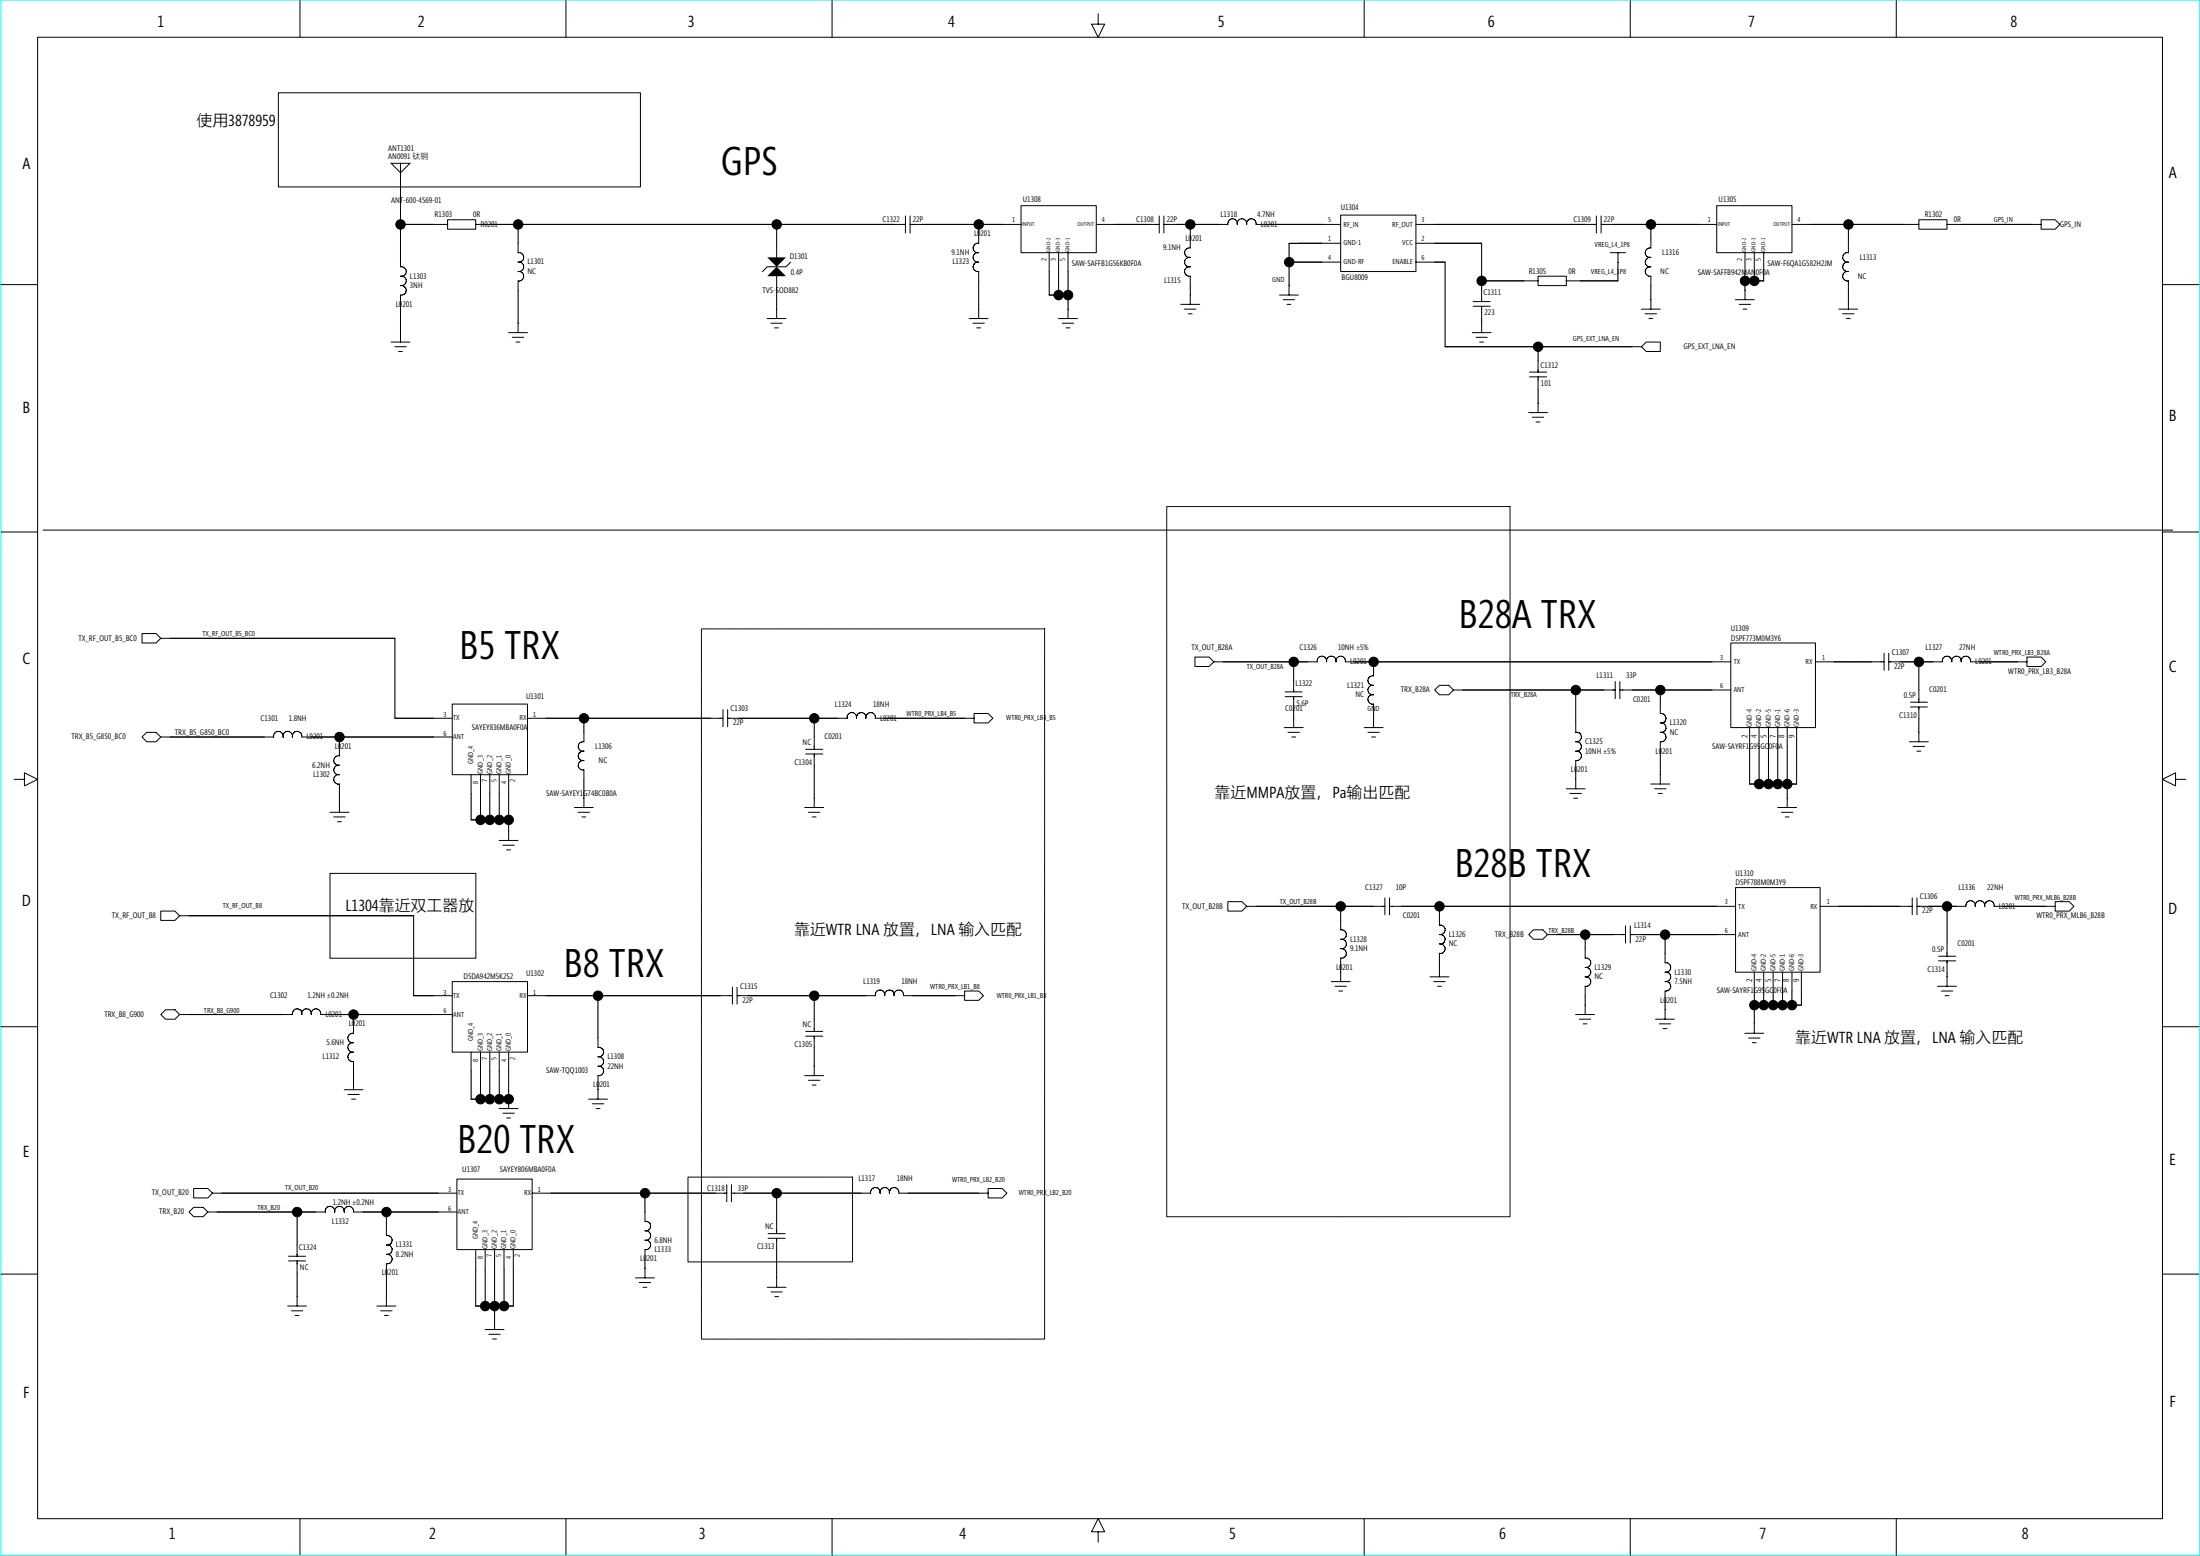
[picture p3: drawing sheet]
<svg xmlns="http://www.w3.org/2000/svg" width="420mm" height="297mm" viewBox="0 0 420 297" stroke-linecap="round" stroke-linejoin="round" font-family="sans-serif">
<path d="M.2 0h419.9v296.9h-419.9z" fill="none" stroke="#0ff" stroke-width=".19"/>
<g fill="#000">
<path d="M186.9 42.8v1.8zM200.4 56.3h1.8zM202.2 56.3h1.8zM227.3 54.5v1.8zM246.2 46.5h1.9zM274 50h2zM283 53.6v1.8zM333.3 53.6v1.8zM333.3 51.8v1.8zM333.3 53.6h1.7zM335 51.8v1.8zM335 53.6h1.8z"/>
<path d="M336.8 51.8v1.8zM353 55.4v1.8zM283 60.8v.9zM247.1 135.3v1.8zM262.3 136.2v.9zM262.3 126.3v.9zM64.8 151.5v1.8zM64.8 140.7v1.8zM90 156.5h1.8zM91.8 156.5h1.7zM93.5 156.5h1.8zM95.3 156.5h1.8z"/>
<path d="M300.9 147v1.8zM334.1 149.7h1.8zM335.9 149.7h1.8zM337.7 149.7h1.8zM339.5 149.7h1.8zM341.3 149.7h1.8zM274.9 173v1.8zM371.8 173h1.8zM67.5 193.7v1.8zM256 184.7v.9zM274.9 183.8v.9zM302.7 190.1v1.8z"/>
<path d="M318 191v1.8zM335 191.9h1.8zM336.8 191.9h1.8zM338.6 191.9h1.8zM340.4 191.9h1.8zM342.2 191.9h1.8zM371.8 185.6v.9zM67.5 204.4v1.8zM90 209.8h1.8zM91.8 209.8h1.7zM93.5 209.8h1.8zM95.3 209.8h1.8z"/>
<path d="M114.2 207.1v.9zM90.9 249.3h1.8zM92.7 249.3h1.8zM94.5 249.3h1.8zM96.3 249.3h1.7zM123.2 240.3v1.8z"/>
</g>
<g fill="none" stroke="#000" stroke-width=".19">
<path d="M7.2 7.1h405.8v282.8h-405.8zM53.2 17.7h69.1v18h-69.1zM57.3 .1v7M108.1 .1v7M158.9 .1v7M209.7 2.6v2h1.3l-1.3 2.5-1.2-2.5h1.2M260.5 .1v7M311.4 .1v7M362.2 .1v7M74.7 31.2h3.6l-1.8 1.8-1.8-1.8M76.5 31.2v19.7a.91 .91 0 0 1 1.1 .9 .91 .91 0 0 1-1.1 .9 .92 .92 0 0 1 1.1 .9 .92 .92 0 0 1-1.1 .9 .92 .92 0 0 1 1.1 .9 .92 .92 0 0 1-1.1 .9M195 39.3h14.4v8.9h-14.4z"/>
<path d="M327.9 39.3h14.3v8.9h-14.3zM.2 54.3h7M76.5 42.8h9M76.5 56.3v9M85.5 42h5.4v1.8h-5.4zM90.8 42.8h82.1M98.9 48.2a.91 .91 0 0 1 1.1 .9 .91 .91 0 0 1-1.1 .9 .91 .91 0 0 1 1.1 .9 .91 .91 0 0 1-1.1 .9 .91 .91 0 0 1 1.1 .9 .91 .91 0 0 1-1.1 .9M98.9 42.8v5.5M98.9 53.6v9.9M148.3 42.8v6.3M148.3 52.7v8.1M151 50l-.9 .9h-3.6l-.9 .9"/>
<path d="M172.9 41.2v3.3M173.8 42.8h21.2M173.8 41.2v3.3M186.7 50a.92 .92 0 0 0-.9 1.1 .92 .92 0 0 0 1.1 .7M186.9 42.8v3.6a.92 .92 0 0 0-1.1 .9 .92 .92 0 0 0 1.1 .9 .92 .92 0 0 0-1.1 .9 .92 .92 0 0 0 1.1 .9h-.1M186.9 51.8v9M200.4 56.3h3.6M200.4 48.2v8.1M202.2 48.2v8.1M204 48.2v12.6M209.3 42.8h12.1M221.4 41.2v3.3"/>
<path d="M222.3 42.8h12.2M222.3 41.2v3.3M225.5 58.1h3.6M226.2 59h2.2M226.9 59.9h.8M227 47.3h.3M227.1 50.9a.9 .9 0 0 0-.8 1.1 .9 .9 0 0 0 1 .7v5.4M227.1 49.1a.91 .91 0 0 0-.9 1.1 .91 .91 0 0 0 1.1 .7h-.3M227.1 47.3a.91 .91 0 0 0-.9 1.1 .91 .91 0 0 0 1.1 .7h-.3M227.3 42.8v4.5M234.5 42.8a.91 .91 0 0 1 .9-1 .91 .91 0 0 1 .9 1 .91 .91 0 0 1 .9-1 .91 .91 0 0 1 .9 1 .91 .91 0 0 1 .9-1 .91 .91 0 0 1 .9 1h16.2M244.4 56.3h3.6"/>
<path d="M245.1 57.2h2.1M245.8 58.1h.7M246.2 50h9.9M248.1 46.4v.1M256 41.1h14.4v10.7h-14.4zM256.1 46.4l-9.9 .1v9.8M270.4 46.4h12.6v11.2M270.4 42.8h34.5M270.4 50h5.6v16.2M281.3 58.5h3.3M281.3 57.6h3.3M282.9 53.6h10.9"/>
<path d="M283 58.5v5M293.7 52.7h5.4v1.8h-5.4zM304.9 41.2v3.3M305.8 42.8h22.1M305.8 41.2v3.3M307.6 48.2h2.8M309 48.2v5.4h-9.9M313.5 59h3.6M314.2 59.9h2.2M315.3 42.8v4.5M315.3 47.3a.91 .91 0 0 0-1.1 .9 .91 .91 0 0 0 1.1 .9 .91 .91 0 0 0-1.1 .9 .91 .91 0 0 0 1.1 .9 .91 .91 0 0 0-1.1 .9 .91 .91 0 0 0 1.1 .9v6.3M331.4 57.2h3.6"/>
<path d="M332.2 58.1h2.1M332.9 59h.7M333.3 48.2v9M335 48.2v5.4M336.8 48.2v5.4h-3.6M342.2 42.8h24.3M351.2 59h3.6M351.9 59.9h2.2M351.9 52.9l.1 .2a.89 .89 0 0 0 1 .5M353 48.2a.92 .92 0 0 0-1.1 1 .92 .92 0 0 0 1.1 .8 .92 .92 0 0 0-1.1 .9 .92 .92 0 0 0 1.1 .9l-.5 .1a.92 .92 0 0 0-.6 1M353 42.8v5.5M353 53.6v5.4"/>
<path d="M366.5 42h5.3v1.8h-5.3zM371.8 42.8h18M389.8 42h2.7l.9 .8-.9 1h-2.7zM413 54.3h7M74.7 65.3h3.6M75.4 66.2h2.2M76.1 67.1h.7M97.1 63.5h3.6M97.8 64.4h2.2M98.6 65.3h.7M146.5 60.8h3.6M147.2 61.7h2.2"/>
<path d="M147.9 62.6h.8M185.1 60.8h3.6M185.8 61.7h2.2M186.5 62.6h.8M202.2 60.8h3.6M202.9 61.7h2.2M203.6 62.6h.7M276 66.2h37.5M281.2 63.5h3.6M281.9 64.4h2.1M282.6 65.3h.7M291.9 78.8h3.6"/>
<path d="M292.1 71.9h3.3M292.1 71h3.3M292.7 79.7h2.1M293.7 66.2v4.8M293.7 71.9v6.9M313.5 66.2l.9-.9h2.7v1.8h-2.7zM314.9 60.8h.7M352.6 60.8h.8M293.4 80.6h.7M.2 101.6h7M8.2 101.2h406.7M413 101.6h7"/>
<path d="M27.1 120.9h2.7l.9 1-.9 .8h-2.7zM28 139.8h1.8l.9 .9-.9 .9h-1.8l-.9-.9zM30.7 121.9h44.7v15.2M75.4 137.1h11M86.4 134.4h14.3v13.5h-14.3zM100.7 137.1h37.4M111.5 137.1v4.5a.89 .89 0 0 0-1.1 1.1M138.1 135.5v3.2M139 135.5v3.2M155.5 137.1v5.9M163.6 136.9a.9 .9 0 0 0-1-.9 .9 .9 0 0 0-.8 1.1h-22.8M164.3 136l.7 .2a.89 .89 0 0 1 .4 .9v-.1a.89 .89 0 0 1 .7-1"/>
<path d="M164.3 136l-.2 .1a.89 .89 0 0 0-.5 1v-.3M166.1 136l.7 .2a.83 .83 0 0 1 .3 .9h18.9M186 136.2h2.7l.9 .9-.9 .9h-2.7zM228.2 125.4h2.7l.9 .9-.9 .9h-2.7zM245.3 138.9h3.6M245.4 133h3.3M245.4 132.1h3.3M246 139.8h2.2M247.1 126.3v5.8M247.1 133v5.9M253.4 126.1a.9 .9 0 0 0-1.1-.8 .9 .9 0 0 0-.7 1h-19.8M253.4 126.1v.2a.91 .91 0 0 1 .7-1 .91 .91 0 0 1 1.1 .8"/>
<path d="M255.2 126.1v.2a.9 .9 0 0 1 .8-1 .9 .9 0 0 1 .9 1h73.7M260.5 138.9h3.6M261.2 139.8h2.2M262.1 132.6a.9 .9 0 0 0-.8 1 .9 .9 0 0 0 1 .8v4.5M262.1 130.8a.92 .92 0 0 0-.8 1.1 .92 .92 0 0 0 1 .7M262.2 130.8h.1M262.2 132.6h.1M262.3 126.3v2.8a.91 .91 0 0 0-1.1 .8 .91 .91 0 0 0 1.1 .9M274 131.7l.9-.9h1.8l.9 .9-.9 .9h-1.8zM277.6 131.7h30.9M300.9 131.7v8.1M300.9 139.8a.91 .91 0 0 1 1.1 .8 .91 .91 0 0 1-.8 1"/>
<path d="M308.5 130.1v3.3M309.4 131.7h21.2M309.4 130.1v3.3M317.1 131.7v4.5a.92 .92 0 0 1 1.1 .9 .92 .92 0 0 1-1.1 .9 .91 .91 0 0 1 1.1 .9 .91 .91 0 0 1-1.1 .9 .91 .91 0 0 1 1.1 .9 .91 .91 0 0 1-1.1 .9M330.5 122.7h16.2v16.2h-16.2zM334.1 138.9v10.8M335.9 138.9v10.8M337.7 138.9v10.8M339.5 138.9v10.8M341.3 138.9v15.3M343.1 138.9v10.8h-9M346.7 126.3h13.1"/>
<path d="M359.8 124.7v3.3M360.7 126.3h10.3M360.7 124.7v3.3M364.9 134h3.2M364.9 135h3.2M366.5 126.3v7.7M366.5 135v6.6M372.8 126.1v.2a.91 .91 0 0 1 .7-1 .91 .91 0 0 1 1.1 .8M372.8 126.1a.91 .91 0 0 0-1.1-.8 .91 .91 0 0 0-.7 1M374.6 126.1v.2a.9 .9 0 0 1 .8-1 .9 .9 0 0 1 .9 1h10.8M387.1 125.4h2.7l.9 .9-.9 .9h-2.7zM2.7 148.8h2v-1.3l2.5 1.3-2.5 1.2v-1.2"/>
<path d="M30.7 140.7h21.6M54 140.6v.1a.92 .92 0 0 1 .9-1.1 .92 .92 0 0 1 .9 1.1 .9 .9 0 0 1 .9-1.1 .9 .9 0 0 1 .9 1.1h28.8M54.1 140.4a.92 .92 0 0 0-1.1-.8 .92 .92 0 0 0-.8 1.1M63 155.1h3.6M63.7 156h2.2M64.5 156.9h.7M64.6 146.1a.92 .92 0 0 0-.9 1 .92 .92 0 0 0 1.1 .8h-.1M64.6 147.9a.91 .91 0 0 0-.8 1 .91 .91 0 0 0 1 .8M64.8 140.7v3.6M64.8 149.6v5.5M64.8 144.3a.92 .92 0 0 0-1.1 .9 .92 .92 0 0 0 1.1 .9h-.1M90 147.9v8.6h7.1"/>
<path d="M91.8 147.9v8.6M93.5 147.9v8.6M95.3 147.9v8.6M97.1 147.9v12.5M109.7 154.2h3.6M110.4 155.1h2.2M110.4 142.7l.1 .2a.95 .95 0 0 0 1 .5h-.1M110.4 144.5l.5 .6 .6 .1a.91 .91 0 0 0-1.1 .9 .91 .91 0 0 0 1.1 .9v7.2M111.1 156h.8M111.3 143.4h-.3a.92 .92 0 0 0-.6 1.1M153.7 154.2h3.6M153.9 143h3.2"/>
<path d="M153.9 143.9h3.2M154.4 155.1h2.2M155.1 156h.8M155.5 143.9v10.3M246.7 140.7h.7M262 140.7h.7M299.1 150.6h3.6M299.8 151.5h2.2M300.6 152.4h.7M300.9 145.2v5.4M301.2 141.6h-.3a.91 .91 0 0 1 1.1 .8 .91 .91 0 0 1-.8 1M301.2 143.4h-.3a.91 .91 0 0 1 1.1 .9 .91 .91 0 0 1-1.1 .9"/>
<path d="M315.3 149.7h3.6M316 150.6h2.2M316.7 151.5h.7M317.1 141.6v8.1M339.5 154.2h3.6M340.2 155.1h2.2M340.9 156h.8M364.6 141.6h3.7M365.4 142.5h2.1M366.1 143.4h.7M415.5 148.8v-1.3l-2.5 1.3 2.5 1.2v-1.2h2M30.7 173.9h2.7l.9 .9-.9 .9h-2.7z"/>
<path d="M34.3 174.8h44.7v15.3M63 166.7h27.9v16.2h-27.9zM95.3 160.4h3.6M96 161.4h2.2M96.8 162.2h.7M234.5 172.1h2.7l.9 .9-.9 .9h-2.7zM238.1 173h26.4M256 177.5a.92 .92 0 0 1 1.1 .9 .92 .92 0 0 1-1.1 .9 .91 .91 0 0 1 1.1 .9 .91 .91 0 0 1-1.1 .9 .91 .91 0 0 1 1.1 .9 .91 .91 0 0 1-1.1 .9M256 173v4.5M264.5 171.4v3.2M265.4 173h66.1M265.4 171.4v3.2"/>
<path d="M274.9 176.6a.91 .91 0 0 1 1.1 .9 .91 .91 0 0 1-1.1 .9 .91 .91 0 0 1 1.1 .9 .91 .91 0 0 1-1.1 .9M274.9 173v3.6M292.9 177.5h1.7l.9 .9-.9 .9h-1.7l-.9-.9zM295.5 178.4h14.9M302.7 178.4v4.5a.91 .91 0 0 1 1.1 .9 .91 .91 0 0 1-1.1 .9 .91 .91 0 0 1 1.1 .8 .91 .91 0 0 1-.8 1M310.4 176.8v3.2M311.4 178.4h20.1M311.4 176.8v3.2M318 178.4v5.4M331.5 169.4h16.1v16.2h-16.1zM347.6 173h17.6M365.2 171.4v3.2"/>
<path d="M366.1 173h9.4M366.1 171.4v3.2M371.8 173v9.5M375.4 173a.91 .91 0 0 1 .9-1.1 .91 .91 0 0 1 .9 1.1 .91 .91 0 0 1 .9-1.1 .91 .91 0 0 1 .9 1.1 .9 .9 0 0 1 .9-1.1 .9 .9 0 0 1 .9 1.1h11.7M392.5 172.1h2.7l.9 .9-.9 .9h-2.7zM.2 196h7M31.6 192.8h1.8l.9 .9-.9 .9h-1.8l-.9-.9zM56.5 192.6h.3a.89 .89 0 0 1 .8 1.1 .92 .92 0 0 1 .9-1.1 .92 .92 0 0 1 .9 1.1l.2-.7 .5-.4M56.6 192.6l-.6 .4-.1 .7h-21.6M60.1 192.6h.3a.86 .86 0 0 1 .8 1.1h25.2M67.2 197.3h.3M67.3 197.3a.91 .91 0 0 0-.9 1 .91 .91 0 0 0 1.1 .8h-.3"/>
<path d="M67.3 199.1a.91 .91 0 0 0-.9 1 .91 .91 0 0 0 1.1 .8 .91 .91 0 0 0-1.1 .8 .91 .91 0 0 0 1.1 .9v5.4M67.5 193.7v3.6M79 190.1h7.4M86.4 187.4h14.3v13.5h-14.3zM100.7 190.1h39.2M114.2 190.1v9.9M114.2 200a.91 .91 0 0 1 1.1 .7 .91 .91 0 0 1-.8 1.1M139.9 188.4v3.3M140.8 190.1h26.4M140.8 188.4v3.3M153.9 196.9h3.2M153.9 197.8h3.2"/>
<path d="M155.5 190.1v6.8M155.5 197.8v7.5M170.8 189.8a.91 .91 0 0 0-1.1-.8 .91 .91 0 0 0-.7 1.1 .92 .92 0 0 0-1-1.1 .92 .92 0 0 0-.8 1.1M170.8 189.8v.3a.91 .91 0 0 1 .7-1.1 .91 .91 0 0 1 1.1 .8M172.6 189.8l-.1 .3h11.7M184.2 189.2h2.7l.9 .9-.9 .9h-2.7zM254.2 187.4h3.7M255 188.3h2.1M255.7 189.2h.7M256 182.9v4.5M273.1 186.5h3.6M273.8 187.4h2.2"/>
<path d="M274.5 188.3h.8M274.9 180.2a.92 .92 0 0 1 1.1 .9 .92 .92 0 0 1-1.1 .9M274.9 182v4.5M300.9 193.7h3.6M301.6 194.6h2.2M302.4 195.5h.7M302.7 186.5h.2M302.7 186.5a.91 .91 0 0 1 1.1 .9 .91 .91 0 0 1-1.1 .9v5.4M316.2 194.6h3.6M316.9 195.5h2.2M317.6 196.4h.8M318 183.8a.91 .91 0 0 1 1.1 .9 .91 .91 0 0 1-1.1 .9 .91 .91 0 0 1 1.1 .9 .91 .91 0 0 1-1.1 .9 .91 .91 0 0 1 1.1 .9 .91 .91 0 0 1-1.1 .9v5.4"/>
<path d="M333.2 197.3h3.6M334 198.2h2.1M334.7 199.1h.7M335 185.6v11.7M336.8 185.6v6.3M338.6 185.6v6.3M340.4 185.6v6.3M342.2 185.6v6.3M344 185.6v6.3h-9M370 188.3h3.6M370.2 182.5h3.3M370.2 183.4h3.3"/>
<path d="M370.7 189.2h2.2M371.5 190.1h.7M371.8 183.4v4.9M413 196h7M65.7 208h3.6M66.4 208.9h2.2M67.2 209.8h.7M90 200.8v9h7.1M91.8 200.8v9M93.5 200.8v9M95.3 211.6h3.6M95.3 200.8v9"/>
<path d="M96 212.5h2.2M96.8 213.4h.7M97.1 200.8v10.8M112.4 209.8h3.6M113.1 210.7h2.2M113.8 211.6h.8M114.2 205.3v4.5M114.2 205.3h.3M114.3 201.7h-.1a.92 .92 0 0 1 1.1 .9 .92 .92 0 0 1-1.1 .9 .91 .91 0 0 1 1.1 .8 .91 .91 0 0 1-.8 1M153.7 205.3h3.6M154.4 206.2h2.2M155.1 207.1h.8"/>
<path d="M36.1 231.4l.9-.9h1.8l.9 .9-.9 .9h-1.8zM37 226.9h2.7l.9 .9-.9 .9h-2.7zM39.7 231.4h22.5M40.6 227.8h46.7M55.1 239.8h3.3M56.7 231.4v8.4M63.9 231.1v.3a.91 .91 0 0 1 .8-1.1 .91 .91 0 0 1 1 .8M63.9 231.1a.91 .91 0 0 0-1-.8 .91 .91 0 0 0-.8 1.1M65.7 231.1v.3a.9 .9 0 0 1 .9-1.1 .9 .9 0 0 1 .9 1.1h19.8M73.8 231.4v4.5a.91 .91 0 0 1 1.1 .9 .91 .91 0 0 1-1.1 .9 .91 .91 0 0 1 1.1 .9 .91 .91 0 0 1-1.1 .9 .91 .91 0 0 1 1.1 .8 .91 .91 0 0 1-1.1 .9M87.3 225.1h14.3v13.4h-14.3zM90.9 238.5l-.1 10.8h7.2v-10.8"/>
<path d="M92.7 238.5v10.8M94.5 238.5v15.3M96.3 238.5v10.8M101.6 227.8h37.2M123.2 236.7a.91 .91 0 0 1 1.1 .9 .91 .91 0 0 1-1.1 .9v5.4M123.2 227.8v5.4a.9 .9 0 0 1 1.1 .7 .9 .9 0 0 1-.9 1.1M123.5 235h-.3a.91 .91 0 0 1 1.1 .9 .91 .91 0 0 1-1.1 .8M131.4 224.7h31.4v16.2h-31.4zM138.8 226.2v3.2M139.7 227.8h26.6a.91 .91 0 0 1 .9-1.1 .91 .91 0 0 1 .9 1.1 .91 .91 0 0 1 .9-1.1 .91 .91 0 0 1 .9 1.1 .91 .91 0 0 1 .9-1.1 .91 .91 0 0 1 .9 1.1h17M139.7 226.2v3.2M146.7 235.5h3.3"/>
<path d="M146.7 236.4h3.3M148.3 227.8v7.7M148.3 236.4v9.3M188.7 226.9h2.7l.9 .9-.9 .9h-2.7zM.2 243.2h7M54.9 249.3h3.6M55.1 240.7h3.3M55.7 250.2h2.1M56.4 251.1h.7M56.7 240.7v8.6M72 249.3h3.6M72.7 250.2h2.2"/>
<path d="M73.4 251.1h.8M73.8 241.2v8.1M92.6 253.8h3.7M93.4 254.7h2.1M94.1 255.6h.7M121.4 243.9h3.6M122.1 244.8h2.2M122.8 245.7h.7M146.5 245.7h3.6M147.2 246.6h2.2M148 247.5h.7M413 243.2h7"/>
<path d="M57.3 289.9v7M108.1 289.9v7M158.9 289.9v7M209.7 292.4h1.3l-1.3-2.5-1.2 2.5h1.2v2M260.5 289.9v7M311.4 289.9v7M362.2 289.9v7"/>
<circle cx="76.5" cy="42.8" r=".9"/>
<circle cx="99" cy="42.8" r=".9"/>
<circle cx="148.3" cy="42.8" r=".9"/>
<circle cx="186.9" cy="42.8" r=".9"/>
<circle cx="202.2" cy="56.3" r=".9"/>
<circle cx="204" cy="56.3" r=".9"/>
<circle cx="227.3" cy="42.8" r=".9"/>
<circle cx="246.2" cy="50" r=".9"/>
<circle cx="283" cy="53.6" r=".9"/>
<circle cx="315.3" cy="42.8" r=".9"/>
<circle cx="333.3" cy="53.6" r=".9"/>
<circle cx="335" cy="53.6" r=".9"/>
<circle cx="353" cy="42.8" r=".9"/>
<circle cx="293.8" cy="66.2" r=".9"/>
<circle cx="111.5" cy="137.1" r=".9"/>
<circle cx="155.5" cy="137.1" r=".9"/>
<circle cx="247.1" cy="126.3" r=".9"/>
<circle cx="262.3" cy="126.3" r=".9"/>
<circle cx="300.9" cy="131.7" r=".9"/>
<circle cx="317.1" cy="131.7" r=".9"/>
<circle cx="366.5" cy="126.3" r=".9"/>
<circle cx="64.8" cy="140.7" r=".9"/>
<circle cx="91.8" cy="156.5" r=".9"/>
<circle cx="93.6" cy="156.5" r=".9"/>
<circle cx="95.4" cy="156.5" r=".9"/>
<circle cx="97.2" cy="156.5" r=".9"/>
<circle cx="336" cy="149.7" r=".9"/>
<circle cx="337.8" cy="149.7" r=".9"/>
<circle cx="339.5" cy="149.7" r=".9"/>
<circle cx="341.3" cy="149.7" r=".9"/>
<circle cx="256.1" cy="173" r=".9"/>
<circle cx="274.9" cy="173" r=".9"/>
<circle cx="302.7" cy="178.4" r=".9"/>
<circle cx="318" cy="178.4" r=".9"/>
<circle cx="371.9" cy="173" r=".9"/>
<circle cx="67.5" cy="193.7" r=".9"/>
<circle cx="114.2" cy="190.1" r=".9"/>
<circle cx="155.5" cy="190.1" r=".9"/>
<circle cx="335" cy="191.9" r=".9"/>
<circle cx="336.8" cy="191.9" r=".9"/>
<circle cx="338.6" cy="191.9" r=".9"/>
<circle cx="340.4" cy="191.9" r=".9"/>
<circle cx="342.2" cy="191.9" r=".9"/>
<circle cx="91.8" cy="209.8" r=".9"/>
<circle cx="93.6" cy="209.8" r=".9"/>
<circle cx="95.4" cy="209.8" r=".9"/>
<circle cx="97.2" cy="209.8" r=".9"/>
<circle cx="56.7" cy="231.4" r=".9"/>
<circle cx="73.8" cy="231.4" r=".9"/>
<circle cx="123.2" cy="227.8" r=".9"/>
<circle cx="148.3" cy="227.8" r=".9"/>
<circle cx="92.7" cy="249.3" r=".9"/>
<circle cx="94.5" cy="249.3" r=".9"/>
<circle cx="96.3" cy="249.3" r=".9"/>
</g>
<g fill="#000">
<path d="M146.5 49.1h3.6l-1.8 1.8zM148.3 50.9l1.8 1.8h-3.6z"/>
<circle cx="76.5" cy="42.8" r=".91"/>
<circle cx="98.9" cy="42.8" r=".91"/>
<circle cx="148.3" cy="42.8" r=".91"/>
<circle cx="186.9" cy="42.8" r=".91"/>
<circle cx="202.2" cy="56.3" r=".91"/>
<circle cx="204" cy="56.3" r=".91"/>
<circle cx="227.3" cy="42.8" r=".91"/>
<circle cx="246.2" cy="50" r=".91"/>
<circle cx="283" cy="53.6" r=".91"/>
<circle cx="315.3" cy="42.8" r=".91"/>
<circle cx="333.3" cy="53.6" r=".91"/>
<circle cx="335" cy="53.6" r=".91"/>
<circle cx="353" cy="42.8" r=".91"/>
<circle cx="293.7" cy="66.2" r=".91"/>
<circle cx="111.5" cy="137.1" r=".91"/>
<circle cx="155.5" cy="137.1" r=".91"/>
<circle cx="247.1" cy="126.3" r=".91"/>
<circle cx="262.3" cy="126.3" r=".91"/>
<circle cx="300.9" cy="131.7" r=".91"/>
<circle cx="317.1" cy="131.7" r=".91"/>
<circle cx="366.5" cy="126.3" r=".91"/>
<circle cx="64.8" cy="140.7" r=".91"/>
<circle cx="91.8" cy="156.5" r=".91"/>
<circle cx="93.5" cy="156.5" r=".91"/>
<circle cx="95.3" cy="156.5" r=".91"/>
<circle cx="97.1" cy="156.5" r=".91"/>
<circle cx="335.9" cy="149.7" r=".91"/>
<circle cx="337.7" cy="149.7" r=".91"/>
<circle cx="339.5" cy="149.7" r=".91"/>
<circle cx="341.3" cy="149.7" r=".91"/>
<circle cx="256" cy="173" r=".91"/>
<circle cx="274.9" cy="173" r=".91"/>
<circle cx="302.7" cy="178.4" r=".91"/>
<circle cx="318" cy="178.4" r=".91"/>
<circle cx="371.8" cy="173" r=".91"/>
<circle cx="67.5" cy="193.7" r=".91"/>
<circle cx="114.2" cy="190.1" r=".91"/>
<circle cx="155.5" cy="190.1" r=".91"/>
<circle cx="335" cy="191.9" r=".91"/>
<circle cx="336.8" cy="191.9" r=".91"/>
<circle cx="338.6" cy="191.9" r=".91"/>
<circle cx="340.4" cy="191.9" r=".91"/>
<circle cx="342.2" cy="191.9" r=".91"/>
<circle cx="91.8" cy="209.8" r=".91"/>
<circle cx="93.5" cy="209.8" r=".91"/>
<circle cx="95.3" cy="209.8" r=".91"/>
<circle cx="97.1" cy="209.8" r=".91"/>
<circle cx="56.7" cy="231.4" r=".91"/>
<circle cx="73.8" cy="231.4" r=".91"/>
<circle cx="123.2" cy="227.8" r=".91"/>
<circle cx="148.3" cy="227.8" r=".91"/>
<circle cx="92.7" cy="249.3" r=".91"/>
<circle cx="94.5" cy="249.3" r=".91"/>
<circle cx="96.3" cy="249.3" r=".91"/>
</g>
<path d="M222.8 96.7h65.6v135.6h-65.6zM134 120.1h65.5v135.5h-65.5z" fill="none" stroke="#000" stroke-width=".19" stroke-dasharray=".1 .1 0 .1"/>
<g font-size="7.6">
<text x="137.7" y="33.3">GPS</text>
<text x="278.6" y="119.8">B28A TRX</text>
<text x="87.7" y="125.8">B5 TRX</text>
<text x="277.8" y="167.4">B28B TRX</text>
<text x="107.6" y="186.5">B8 TRX</text>
<text x="87.3" y="220">B20 TRX</text>
</g>
<g font-size="3.1">
<text x="30.1" y="5.2">1</text>
<text x="79.8" y="5.2">2</text>
<text x="131.4" y="5.2">3</text>
<text x="181.1" y="5.2">4</text>
<text x="232.6" y="5.2">5</text>
<text x="284.1" y="5.2">6</text>
<text x="333.9" y="5.2">7</text>
<text x="384" y="5.2">8</text>
<text x="37.5" y="24">使用3878959</text>
<text x="4.3" y="32.3">A</text>
<text x="414.2" y="33.9">A</text>
<text x="4.3" y="78.8">B</text>
<text x="414.2" y="80.4">B</text>
<text x="4.3" y="126.7">C</text>
<text x="414.2" y="128.4">C</text>
<text x="232" y="152.4">靠近MMPA放置，Pa输出匹配</text>
<text x="4.2" y="172.9">D</text>
<text x="66" y="173.9">L1304靠近双工器放</text>
<text x="151.6" y="178.4">靠近WTR LNA 放置，LNA 输入匹配</text>
<text x="414.1" y="174.5">D</text>
<text x="342.9" y="199.1">靠近WTR LNA 放置，LNA 输入匹配</text>
<text x="4.4" y="220.8">E</text>
<text x="414.3" y="222.4">E</text>
<text x="4.4" y="267">F</text>
<text x="414.3" y="268.6">F</text>
<text x="32.2" y="293.9">1</text>
<text x="82" y="293.9">2</text>
<text x="133.5" y="293.9">3</text>
<text x="183.2" y="293.9">4</text>
<text x="234.8" y="293.9">5</text>
<text x="286.3" y="293.9">6</text>
<text x="336" y="293.9">7</text>
<text x="386.1" y="293.9">8</text>
</g>
<g font-size="1.5">
<text x="74.2" y="28.8">ANT1301</text>
<text x="74.2" y="30.4">AN0091 钛铜</text>
<text x="74.7" y="38.8">ANT-600-4569-01</text>
<text x="83" y="41.5">R1303</text>
<text x="90.4" y="41.5">0R</text>
<text x="195.4" y="38.6">U1308</text>
<text x="233.1" y="41.5">L1318</text>
<text x="240.1" y="41.5">4.7NH</text>
<text x="256" y="40.1">U1304</text>
<text x="328.2" y="38.6">U1305</text>
<text x="367.6" y="41.5">R1302</text>
<text x="91.8" y="43.3">R0201</text>
<text x="168.5" y="42.4">C1322</text>
<text x="174.3" y="42.4">22P</text>
<text x="186" y="45.1">L0201</text>
<text x="217" y="42.4">C1308</text>
<text x="222.1" y="47.8">9.1NH</text>
<text x="222.8" y="42.4">22P</text>
<text x="226.4" y="46">L0201</text>
<text x="240.8" y="43.3">L0201</text>
<text x="300.5" y="42.4">C1309</text>
<text x="306.3" y="42.4">22P</text>
<text x="373.2" y="42.4">0R</text>
<text x="393.4" y="43.3">GPS_IN</text>
<text x="78.3" y="53.2">L1303</text>
<text x="100.7" y="52.3">NC</text>
<text x="100.7" y="50.5">L1301</text>
<text x="150.8" y="49.4">D1301</text>
<text x="151" y="52.5">0.4P</text>
<text x="181.7" y="48.7">9.1NH</text>
<text x="181.9" y="50.5">L1323</text>
<text x="204.7" y="50.8">SAW-SAFFB1G56KB0F0A</text>
<text x="256.2" y="53.4">BGU8009</text>
<text x="292" y="52.3">R1305</text>
<text x="299.5" y="52.3">0R</text>
<text x="317.1" y="52.3">NC</text>
<text x="317.5" y="48.7">L1316</text>
<text x="324.3" y="52.5">SAW-SAFFB942MAN0F0A</text>
<text x="337.6" y="50.8">SAW-F6QA1G582H2JM</text>
<text x="354.8" y="53.2">NC</text>
<text x="355.2" y="49.6">L1313</text>
<text x="75.6" y="58.5">L0201</text>
<text x="78.3" y="55">3NH</text>
<text x="145.6" y="55.9">TVS-SOD882</text>
<text x="222.3" y="54.1">L1315</text>
<text x="283.3" y="56.4">C1311</text>
<text x="283.5" y="60.2">223</text>
<text x="294.2" y="70.2">C1312</text>
<text x="321.5" y="66.6">GPS_EXT_LNA_EN</text>
<text x="294.3" y="73.7">101</text>
<text x="15" y="122.3">TX_RF_OUT_B5_BC0</text>
<text x="227.5" y="124.1">TX_OUT_B28A</text>
<text x="248.2" y="124.1">C1326</text>
<text x="255.5" y="124.1">10NH ±5%</text>
<text x="330.5" y="120.5">U1309</text>
<text x="330.5" y="122.3">D5PF773M0M3Y6</text>
<text x="361.3" y="125">C1307</text>
<text x="367.7" y="124.1">L1327</text>
<text x="374.2" y="124.1">27NH</text>
<text x="247.4" y="130.9">L1322</text>
<text x="257.3" y="131.3">L1321</text>
<text x="257.8" y="126.8">L0201</text>
<text x="304.9" y="129.5">L1311</text>
<text x="310.6" y="129.5">33P</text>
<text x="361.7" y="127.7">22P</text>
<text x="377.2" y="126.8">L0201</text>
<text x="383.5" y="128.6">WTR0_PRX_LB3_B28A</text>
<text x="49.8" y="137.6">C1301</text>
<text x="55.1" y="137.6">1.8NH</text>
<text x="100.5" y="133.4">U1301</text>
<text x="139.5" y="135.8">C1303</text>
<text x="159.5" y="134.9">L1324</text>
<text x="166.8" y="134.9">18NH</text>
<text x="168.1" y="137.6">L0201</text>
<text x="245.5" y="135.8">C0201</text>
<text x="247.6" y="134.7">5.6P</text>
<text x="258.9" y="133.1">NC</text>
<text x="267.5" y="132.2">TRX_B28A</text>
<text x="311.9" y="134">C0201</text>
<text x="362.7" y="137">C1310</text>
<text x="363.6" y="133.3">0.5P</text>
<text x="368.4" y="132.2">C0201</text>
<text x="13.7" y="141.1">TRX_B5_G850_BC0</text>
<text x="33.4" y="140.3">TRX_B5_G850_BC0</text>
<text x="58.5" y="141.1">L0201</text>
<text x="63.9" y="142.9">L0201</text>
<text x="90.1" y="139.4">SAYEY836MBA0F0A</text>
<text x="113.7" y="143">L1306</text>
<text x="140" y="138.5">22P</text>
<text x="153.3" y="142.2">NC</text>
<text x="157.5" y="141.1">C0201</text>
<text x="302.7" y="142">C1325</text>
<text x="302.7" y="143.8">10NH ±5%</text>
<text x="316.2" y="143.8">L0201</text>
<text x="318.9" y="138.5">L1320</text>
<text x="318.9" y="140.3">NC</text>
<text x="327" y="142.9">SAW-SAYRF1G95GC0F0A</text>
<text x="333.7" y="140.8" transform="rotate(-90 333.7 140.8)">2</text>
<text x="335.5" y="140.8" transform="rotate(-90 335.5 140.8)">4</text>
<text x="337.3" y="140.8" transform="rotate(-90 337.3 140.8)">5</text>
<text x="339.1" y="140.8" transform="rotate(-90 339.1 140.8)">7</text>
<text x="340.8" y="140.8" transform="rotate(-90 340.8 140.8)">8</text>
<text x="342.7" y="140.8" transform="rotate(-90 342.7 140.8)">9</text>
<text x="59.6" y="146.5">6.2NH</text>
<text x="59.8" y="148.3">L1302</text>
<text x="114.3" y="145.6">NC</text>
<text x="151.8" y="146">C1304</text>
<text x="300" y="147.4">L0201</text>
<text x="104.3" y="151.9">SAW-SAYEY1G74BC0B0A</text>
<text x="331.5" y="167.2">U1310</text>
<text x="225.8" y="173.5">TX_OUT_B28B</text>
<text x="260.7" y="169.9">C1327</text>
<text x="266.6" y="169.9">10P</text>
<text x="331.5" y="169">D5PF788M0M3Y9</text>
<text x="366.7" y="171.7">C1306</text>
<text x="374" y="169.9">L1336</text>
<text x="379.5" y="169.9">22NH</text>
<text x="381.7" y="173.5">L0201</text>
<text x="21.4" y="175.3">TX_RF_OUT_B8</text>
<text x="257.8" y="179.8">L1328</text>
<text x="267.9" y="175.3">C0201</text>
<text x="276.7" y="178.9">L1326</text>
<text x="285.5" y="178.9">TRX_B28B</text>
<text x="312.1" y="177.1">L1314</text>
<text x="312.4" y="179.7">22P</text>
<text x="367.1" y="174.4">22P</text>
<text x="388.9" y="175.3">WTR0_PRX_MLB6_B28B</text>
<text x="255.2" y="185.1">L0201</text>
<text x="257.8" y="181.5">9.1NH</text>
<text x="276.7" y="180.7">NC</text>
<text x="304.5" y="185.1">L1329</text>
<text x="368.1" y="185.5">C1314</text>
<text x="369" y="181.7">0.5P</text>
<text x="373.8" y="180.6">C0201</text>
<text x="51.6" y="190.5">C1302</text>
<text x="58.7" y="190.5">1.2NH ±0.2NH</text>
<text x="88.5" y="186.9">D5DA942M5K2S2</text>
<text x="100.5" y="186.4">U1302</text>
<text x="141.3" y="188.7">C1315</text>
<text x="141.8" y="191.4">22P</text>
<text x="164.9" y="187.8">L1319</text>
<text x="172.2" y="187.8">18NH</text>
<text x="304.5" y="186.9">NC</text>
<text x="317.1" y="191.4">L0201</text>
<text x="319.8" y="186.1">L1330</text>
<text x="319.8" y="187.8">7.5NH</text>
<text x="327.9" y="189.6">SAW-SAYRF1G95GC0F0A</text>
<text x="334.7" y="187.5" transform="rotate(-90 334.7 187.5)">2</text>
<text x="336.4" y="187.5" transform="rotate(-90 336.4 187.5)">4</text>
<text x="338.2" y="187.5" transform="rotate(-90 338.2 187.5)">5</text>
<text x="340" y="187.5" transform="rotate(-90 340 187.5)">7</text>
<text x="341.6" y="187.5" transform="rotate(-90 341.6 187.5)">8</text>
<text x="343.6" y="187.5" transform="rotate(-90 343.6 187.5)">9</text>
<text x="19.9" y="194.1">TRX_B8_G900</text>
<text x="62.1" y="194.1">L0201</text>
<text x="66.6" y="195.9">L0201</text>
<text x="153.3" y="196.1">NC</text>
<text x="61.6" y="202.2">L1312</text>
<text x="62.3" y="199.5">5.6NH</text>
<text x="116" y="202.2">L1308</text>
<text x="151.8" y="199.9">C1305</text>
<text x="104.3" y="204.9">SAW-TQQ1003</text>
<text x="113.3" y="207.6">L0201</text>
<text x="116" y="204">22NH</text>
<text x="88.3" y="223.8">U1307</text>
<text x="95.5" y="223.8">SAYEY806MBA0F0A</text>
<text x="135.1" y="227.3">C1318</text>
<text x="140.9" y="227.3">33P</text>
<text x="163.9" y="225.5">L1317</text>
<text x="171.2" y="225.5">18NH</text>
<text x="29" y="228.2">TX_OUT_B20</text>
<text x="30.4" y="231.8">TRX_B20</text>
<text x="63.4" y="233.6">L1332</text>
<text x="63.6" y="230">1.2NH ±0.2NH</text>
<text x="57.1" y="238.7">C1324</text>
<text x="75.6" y="239.9">8.2NH</text>
<text x="75.6" y="238.1">L1331</text>
<text x="125" y="237.2">6.8NH</text>
<text x="125" y="239">L1333</text>
<text x="144.6" y="238.5">C1313</text>
<text x="146.1" y="234.7">NC</text>
<text x="57.3" y="242.4">NC</text>
<text x="72.9" y="243.5">L0201</text>
<text x="122.3" y="240.8">L0201</text>
</g>
<g font-size="1.4">
<text x="193.3" y="42.5">1</text>
<text x="210.4" y="42.5">4</text>
<text x="253.7" y="42.5">5</text>
<text x="253.7" y="46.1">1</text>
<text x="256.6" y="46.9">GND-1</text>
<text x="256.6" y="43.3">RF_IN</text>
<text x="265.9" y="43.3">RF_OUT</text>
<text x="267.8" y="46.9">VCC</text>
<text x="271.5" y="46.1">2</text>
<text x="271.5" y="42.5">3</text>
<text x="304.5" y="47.1">VREG_L4_1P8</text>
<text x="326.2" y="42.5">1</text>
<text x="343.3" y="42.5">4</text>
<text x="380.8" y="42.5">GPS_IN</text>
<text x="199.8" y="49.9" transform="rotate(-90 199.8 49.9)">2</text>
<text x="201.6" y="49.9" transform="rotate(-90 201.6 49.9)">3</text>
<text x="203.4" y="49.9" transform="rotate(-90 203.4 49.9)">5</text>
<text x="243" y="53.8">GND</text>
<text x="253.7" y="49.7">4</text>
<text x="256.6" y="50.5">GND-RF</text>
<text x="265.9" y="50.5">ENABLE</text>
<text x="271.5" y="49.7">6</text>
<text x="303.8" y="52.3">VREG_L4_1P8</text>
<text x="332.7" y="49.9" transform="rotate(-90 332.7 49.9)">2</text>
<text x="334.5" y="49.9" transform="rotate(-90 334.5 49.9)">3</text>
<text x="336.3" y="49.9" transform="rotate(-90 336.3 49.9)">5</text>
<text x="300.4" y="65">GPS_EXT_LNA_EN</text>
<text x="38.7" y="121.5">TX_RF_OUT_B5_BC0</text>
<text x="328.5" y="126">3</text>
<text x="348" y="126">1</text>
<text x="380.8" y="125.1">WTR0_PRX_LB3_B28A</text>
<text x="238.1" y="127.8">TX_OUT_B28A</text>
<text x="328.5" y="131.3">6</text>
<text x="331.1" y="126.8">TX</text>
<text x="344.8" y="126.8">RX</text>
<text x="84.7" y="136.9">3</text>
<text x="86.6" y="137.5">TX</text>
<text x="99.2" y="137.5">RX</text>
<text x="101.8" y="136.9">1</text>
<text x="173.2" y="136.7">WTR0_PRX_LB4_B5</text>
<text x="192.2" y="137.5">WTR0_PRX_LB4_B5</text>
<text x="261.1" y="135.7">GND</text>
<text x="288.5" y="133.1">TRX_B28A</text>
<text x="331.1" y="132.1">ANT</text>
<text x="84.7" y="140.5">6</text>
<text x="86.6" y="141.1">ANT</text>
<text x="334.6" y="138.7" transform="rotate(-90 334.6 138.7)">GND-4</text>
<text x="336.4" y="138.7" transform="rotate(-90 336.4 138.7)">GND-2</text>
<text x="338.2" y="138.7" transform="rotate(-90 338.2 138.7)">GND-5</text>
<text x="339.9" y="138.7" transform="rotate(-90 339.9 138.7)">GND-1</text>
<text x="341.7" y="138.7" transform="rotate(-90 341.7 138.7)">GND-6</text>
<text x="343.5" y="138.7" transform="rotate(-90 343.5 138.7)">GND-3</text>
<text x="90.4" y="145.8" transform="rotate(-90 90.4 145.8)">GND_4</text>
<text x="91.3" y="149.7" transform="rotate(-90 91.3 149.7)">8</text>
<text x="92.2" y="147.7" transform="rotate(-90 92.2 147.7)">GND_3</text>
<text x="93" y="149.4" transform="rotate(-90 93 149.4)">7</text>
<text x="94" y="147.7" transform="rotate(-90 94 147.7)">GND_2</text>
<text x="94.8" y="149.4" transform="rotate(-90 94.8 149.4)">5</text>
<text x="95.8" y="147.7" transform="rotate(-90 95.8 147.7)">GND_1</text>
<text x="96.7" y="149.7" transform="rotate(-90 96.7 149.7)">4</text>
<text x="97.6" y="147.7" transform="rotate(-90 97.6 147.7)">GND_0</text>
<text x="98.4" y="149.4" transform="rotate(-90 98.4 149.4)">2</text>
<text x="42.5" y="173.4">TX_RF_OUT_B8</text>
<text x="244.4" y="172.6">TX_OUT_B28B</text>
<text x="329.4" y="172.6">3</text>
<text x="332" y="173.4">TX</text>
<text x="345.7" y="173.4">RX</text>
<text x="348.9" y="172.6">1</text>
<text x="384.8" y="171.7">WTR0_PRX_MLB6_B28B</text>
<text x="295.7" y="178">TRX_B28B</text>
<text x="329.4" y="178">6</text>
<text x="332" y="178.8">ANT</text>
<text x="335.5" y="185.4" transform="rotate(-90 335.5 185.4)">GND-4</text>
<text x="337.3" y="185.4" transform="rotate(-90 337.3 185.4)">GND-2</text>
<text x="339.1" y="185.4" transform="rotate(-90 339.1 185.4)">GND-5</text>
<text x="340.9" y="185.4" transform="rotate(-90 340.9 185.4)">GND-1</text>
<text x="342.7" y="185.4" transform="rotate(-90 342.7 185.4)">GND-6</text>
<text x="344.5" y="185.4" transform="rotate(-90 344.5 185.4)">GND-3</text>
<text x="84.7" y="189.9">3</text>
<text x="86.6" y="190.5">TX</text>
<text x="99.2" y="190.5">RX</text>
<text x="101.8" y="189.9">1</text>
<text x="177.6" y="188.8">WTR0_PRX_LB1_B8</text>
<text x="190.4" y="190.5">WTR0_PRX_LB1_B8</text>
<text x="39" y="193.3">TRX_B8_G900</text>
<text x="84.7" y="193.5">6</text>
<text x="86.6" y="194.1">ANT</text>
<text x="90.4" y="198.8" transform="rotate(-90 90.4 198.8)">GND_4</text>
<text x="91.3" y="202.6" transform="rotate(-90 91.3 202.6)">8</text>
<text x="92.2" y="200.7" transform="rotate(-90 92.2 200.7)">GND_3</text>
<text x="93" y="202.3" transform="rotate(-90 93 202.3)">7</text>
<text x="94" y="200.7" transform="rotate(-90 94 200.7)">GND_2</text>
<text x="94.8" y="202.3" transform="rotate(-90 94.8 202.3)">5</text>
<text x="95.8" y="200.7" transform="rotate(-90 95.8 200.7)">GND_1</text>
<text x="96.7" y="202.6" transform="rotate(-90 96.7 202.6)">4</text>
<text x="97.6" y="200.7" transform="rotate(-90 97.6 200.7)">GND_0</text>
<text x="98.4" y="202.3" transform="rotate(-90 98.4 202.3)">2</text>
<text x="54.5" y="227.2">TX_OUT_B20</text>
<text x="85.6" y="227.6">3</text>
<text x="102.7" y="227.6">1</text>
<text x="181.8" y="225.6">WTR0_PRX_LB2_B20</text>
<text x="49.2" y="231">TRX_B20</text>
<text x="85.6" y="231.2">6</text>
<text x="87.4" y="231.8">ANT</text>
<text x="87.4" y="228.2">TX</text>
<text x="100.1" y="228.2">RX</text>
<text x="194.6" y="228.2">WTR0_PRX_LB2_B20</text>
<text x="91.3" y="236.5" transform="rotate(-90 91.3 236.5)">GND_4</text>
<text x="93.1" y="238.4" transform="rotate(-90 93.1 238.4)">GND_3</text>
<text x="94.9" y="238.4" transform="rotate(-90 94.9 238.4)">GND_2</text>
<text x="96.7" y="238.4" transform="rotate(-90 96.7 238.4)">GND_1</text>
<text x="98.5" y="238.4" transform="rotate(-90 98.5 238.4)">GND_0</text>
<text x="92.2" y="240.3" transform="rotate(-90 92.2 240.3)">8</text>
<text x="93.9" y="240.1" transform="rotate(-90 93.9 240.1)">7</text>
<text x="95.7" y="240.1" transform="rotate(-90 95.7 240.1)">5</text>
<text x="97.6" y="240.3" transform="rotate(-90 97.6 240.3)">4</text>
<text x="99.3" y="240.1" transform="rotate(-90 99.3 240.1)">2</text>
</g>
<g font-size="1.1">
<text x="195.2" y="43.2">INPUT</text>
<text x="205.8" y="43.2">OUTPUT</text>
<text x="328.1" y="43.2">INPUT</text>
<text x="338.7" y="43.2">OUTPUT</text>
<text x="200.6" y="48" transform="rotate(-90 200.6 48)">GND-2</text>
<text x="202.4" y="48" transform="rotate(-90 202.4 48)">GND-3</text>
<text x="204.2" y="48" transform="rotate(-90 204.2 48)">GND-1</text>
<text x="333.5" y="48" transform="rotate(-90 333.5 48)">GND-2</text>
<text x="335.3" y="48" transform="rotate(-90 335.3 48)">GND-3</text>
<text x="337.1" y="48" transform="rotate(-90 337.1 48)">GND-1</text>
</g>
</svg>
